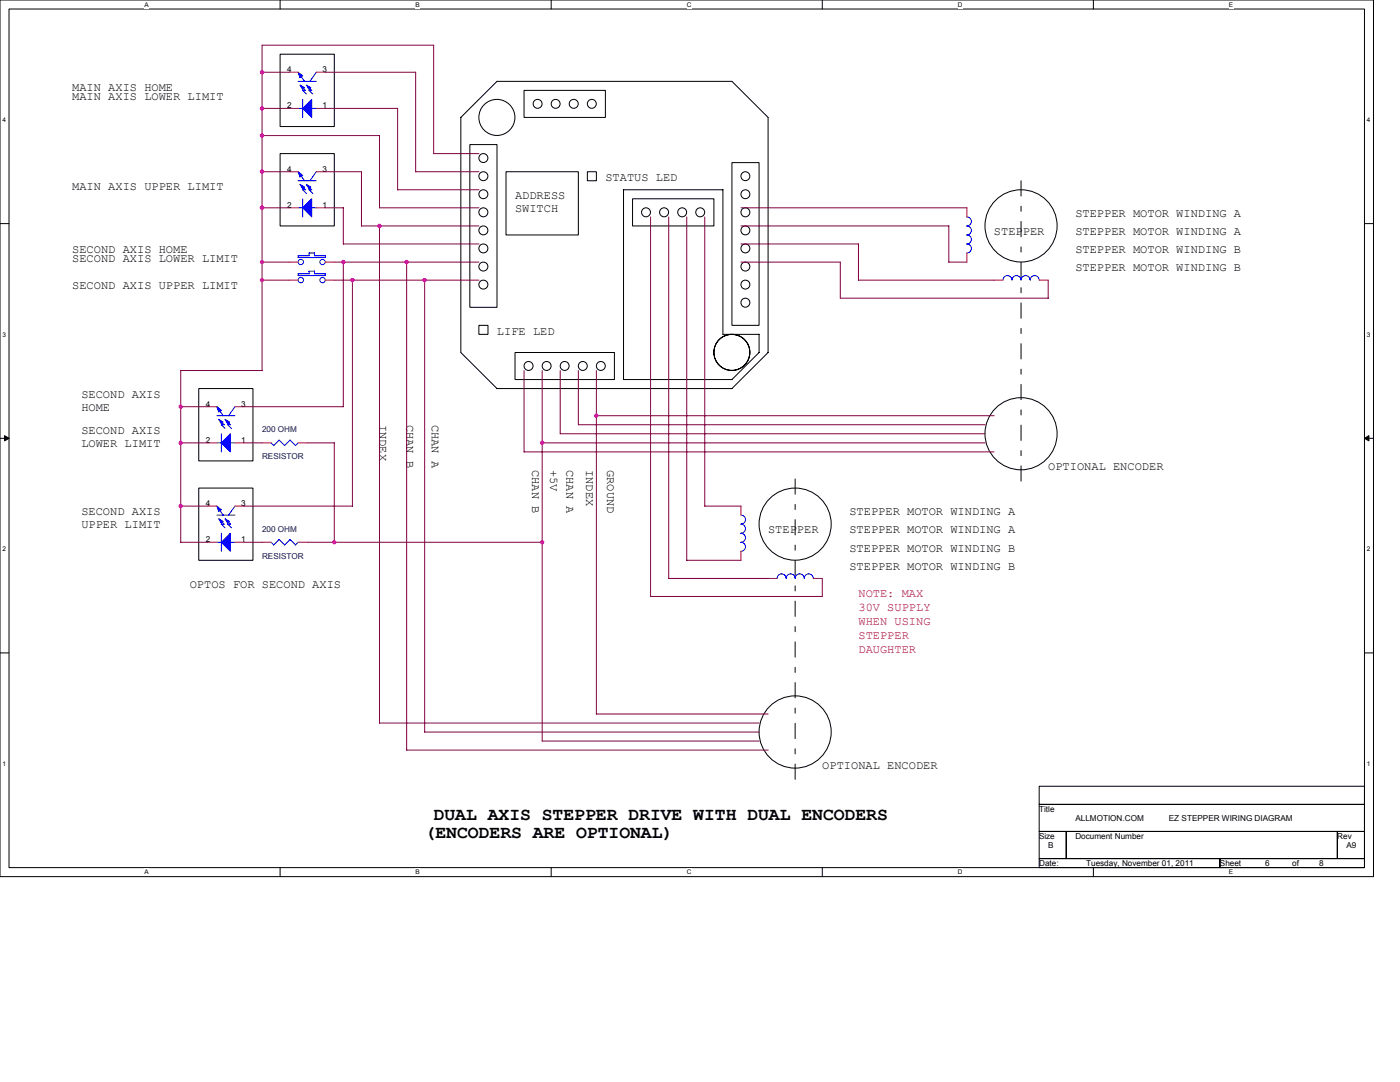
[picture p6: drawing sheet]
<svg xmlns="http://www.w3.org/2000/svg" width="279mm" height="216mm" viewBox="0 0 279 216" stroke-linecap="round" stroke-linejoin="round" font-family="sans-serif">
<path d="M0 0h274.1v174.9h-274.1zM1.8 1.8h270.5v171.3h-270.5z" fill="none" stroke="#000" stroke-width=".2"/>
<g fill="#fff">
<path d="M28.9 .2h.8v1.4h-.8z"/>
<path d="M28.9 173.3h.8v1.5h-.8z"/>
</g>
<path d="M55.9 0v1.8M55.9 173.1v1.8" fill="none" stroke="#000" stroke-width=".2"/>
<g fill="#fff">
<path d="M83 .2h.8v1.4h-.8z"/>
<path d="M83 173.3h.8v1.5h-.8z"/>
</g>
<path d="M110 0v1.8M110 173.1v1.8" fill="none" stroke="#000" stroke-width=".2"/>
<g fill="#fff">
<path d="M137.1 .2h.9v1.4h-.9z"/>
<path d="M137.1 173.3h.9v1.5h-.9z"/>
</g>
<path d="M164.1 0v1.8M164.1 173.1v1.8" fill="none" stroke="#000" stroke-width=".2"/>
<g fill="#fff">
<path d="M191.2 .2h.9v1.4h-.9z"/>
<path d="M191.2 173.3h.9v1.5h-.9z"/>
</g>
<path d="M218.2 0v1.8M218.2 173.1v1.8" fill="none" stroke="#000" stroke-width=".2"/>
<g fill="#fff">
<path d="M245.3 .2h.8v1.4h-.8z"/>
<path d="M245.3 173.3h.8v1.5h-.8z"/>
<path d="M.5 23.2h.7v1.4h-.7z"/>
<path d="M272.8 23.2h.7v1.4h-.7z"/>
<path d="M.5 66h.7v1.5h-.7z"/>
<path d="M272.8 66h.7v1.5h-.7z"/>
</g>
<path d="M0 44.6h1.8M272.3 44.6h1.8" fill="none" stroke="#000" stroke-width=".2"/>
<g fill="#fff">
<path d="M.5 108.9h.7v1.4h-.7z"/>
<path d="M272.8 108.9h.7v1.4h-.7z"/>
</g>
<path d="M0 87.5h1.8M272.3 87.5h1.8" fill="none" stroke="#000" stroke-width=".2"/>
<path d="M.9 86.9l.9 .6-.9 .5zM272.3 87.5l.9-.6v1.1z" fill="#000" stroke="#000" stroke-width=".2"/>
<g fill="#fff">
<path d="M.5 151.7h.7v1.4h-.7z"/>
<path d="M272.8 151.7h.7v1.4h-.7z"/>
</g>
<g fill="none" stroke="#000" stroke-width=".2">
<path d="M55.9 10.8h10.8v14.5h-10.8zM104.6 18h16.2v5.4h-16.2zM55.9 30.6h10.8v14.5h-10.8zM92 23.4l7.2-7.2h46.9l7.2 7.3M92 23.4v46.9l7.2 7.3 46.9-.1M93.8 28.9h5.4v32.4h-5.4zM101 34.3h14.4v12.6h-14.4zM117.2 34.3h1.8v1.8h-1.8zM126.2 39.7h16.3v5.4h-16.3zM146.1 32.4h5.4v32.5h-5.4zM153.3 23.4v46.9l-7.3 7.3M39.7 77.5h10.8v14.5h-10.8z"/>
<path d="M95.6 64.9h1.8v1.8h-1.8zM102.8 70.3h19.8v5.4h-19.8zM144.3 66.7h7.2v3.6M144.3 66.7v-28.9l-19.9 .1v37.8h21.7l5.4-5.4M39.7 97.4h10.8v14.4h-10.8zM0 130.3h1.8M272.3 130.3h1.8M207.4 156.9h64.9v3.6h-64.9zM207.4 160.5h64.9v5.4h-64.9zM207.4 165.9h5.4v5.4h-5.4zM207.4 171.3h36.1v1.8h-36.1zM212.8 165.9h54.1v5.4h-54.1z"/>
<path d="M243.5 171.3h28.8v1.8h-28.8zM266.9 165.9h5.4v5.4h-5.4z"/>
<circle cx="96.5" cy="31.5" r=".9"/>
<circle cx="96.5" cy="35.2" r=".9"/>
<circle cx="96.5" cy="38.8" r=".9"/>
<circle cx="99.2" cy="23.4" r="3.6"/>
<circle cx="107.3" cy="20.7" r=".89"/>
<circle cx="110.9" cy="20.7" r=".89"/>
<circle cx="114.5" cy="20.7" r=".9"/>
<circle cx="118.1" cy="20.7" r=".89"/>
<circle cx="148.8" cy="35.2" r=".89"/>
<circle cx="148.8" cy="38.8" r=".89"/>
<circle cx="96.5" cy="42.4" r=".9"/>
<circle cx="96.5" cy="53.2" r=".9"/>
<circle cx="96.5" cy="56.8" r=".9"/>
<circle cx="96.5" cy="46" r=".9"/>
<circle cx="96.5" cy="49.6" r=".9"/>
<circle cx="128.9" cy="42.4" r=".89"/>
<circle cx="132.5" cy="42.4" r=".9"/>
<circle cx="136.1" cy="42.4" r=".89"/>
<circle cx="139.7" cy="42.4" r=".89"/>
<circle cx="148.8" cy="42.4" r=".89"/>
<circle cx="148.8" cy="53.2" r=".89"/>
<circle cx="148.8" cy="56.8" r=".89"/>
<circle cx="148.8" cy="49.6" r=".89"/>
<circle cx="148.8" cy="46" r=".89"/>
<circle cx="203.8" cy="45.1" r="7.2"/>
<circle cx="105.5" cy="73" r=".9"/>
<circle cx="109.1" cy="73" r=".89"/>
<circle cx="112.7" cy="73" r=".89"/>
<circle cx="116.3" cy="73" r=".89"/>
<circle cx="119.9" cy="73" r=".89"/>
<circle cx="146.1" cy="70.3" r="3.6"/>
<circle cx="148.8" cy="60.4" r=".89"/>
<circle cx="203.8" cy="86.5" r="7.2"/>
<circle cx="158.7" cy="104.6" r="7.2"/>
<circle cx="158.7" cy="146.1" r="7.2"/>
</g>
<path d="M203.8 36.1v61.3M158.7 95.6v61.3" fill="none" stroke="#000" stroke-width=".2" stroke-dasharray="3 2 1 2"/>
<g fill="none" stroke="#00f" stroke-width=".2">
<path d="M59.5 16.2h3.6M59.5 14.4l1.3 1.9M60.2 17.3l.8 .8M60.4 18h.6M60.4 19.8v3.7M60.4 18l.8 .8M61.5 17.3l.7 .8M62.2 18h-.5l.7 .8M63.1 14.4l-1.3 1.8M59.5 36.1h3.6M59.5 34.3l1.3 1.8M59.5 21.6h.9"/>
<path d="M60.2 37.1l.8 .8h-.6M60.4 39.7v3.6M60.4 37.9l.8 .7M61.5 37.1l.7 .8h-.5l.7 .7M62.2 21.6h.9M63.1 34.2l-1.3 1.9M59.5 54.6l2.2 .1v-.6h1.1v.5M59.5 41.5h.9M59.5 51v.4h5.4M59.5 54.6v.4h5.4M62.2 41.5h.9M62.7 54.6h2.2v.4"/>
<path d="M62.7 51h2.2M62.8 50.5h-1.1v.5h-2.2M62.8 50.5v.5M64.9 51v.4M192.9 43.3a.9 .9 0 0 1 1 .9 .9 .9 0 0 1-1 .9 .9 .9 0 0 1 1 .9 .9 .9 0 0 1-1 .9 .9 .9 0 0 1 1 .9 .9 .9 0 0 1-1 .9 .9 .9 0 0 1 1 .9 .9 .9 0 0 1-1 .9M200.2 55.9a.9 .9 0 0 1 .9-.9 .9 .9 0 0 1 .9 .9 .9 .9 0 0 1 .9-.9 .9 .9 0 0 1 .9 .9 .91 .91 0 0 1 .9-.9 .91 .91 0 0 1 .9 .9 .9 .9 0 0 1 .9-.9 .9 .9 0 0 1 .9 .9M43.3 83h3.6M43.3 81.2l1.3 1.8M43.3 88.4h.9M44 84l.7 .8M44.2 86.6v3.6M44.7 84.8h-.5l.7 .7"/>
<path d="M45.3 84l.7 .8M45.4 84.8h.6M45.4 84.8l.8 .7M46 88.4h.9M46.9 81.1l-1.3 1.9M55.7 87.8l1.1 1.1M55.7 87.8l-1.1 1.1-.5-.6M59.5 88.4l-.6 .5-1-1.1-1.1 1.1M43.3 102.8h3.6M43.3 101l1.3 1.8M43.3 108.2h.9M44 103.9l.7 .7"/>
<path d="M44.2 106.4v3.6M44.7 104.6h-.5l.7 .7M45.3 103.9l.7 .7M45.4 104.6h.6M45.4 104.6l.8 .7M46 108.2h.9M46.9 101l-1.3 1.8M54.1 108.2l.5 .5M55.7 107.6l1.1 1.1M55.7 107.7l-1.1 1.1M57.9 107.6l1.1 1.1M57.9 107.7l-1.1 1.1"/>
<path d="M59.5 108.2l-.6 .6M147.8 102.8a.9 .9 0 0 1 1 .9 .9 .9 0 0 1-1 .9 .91 .91 0 0 1 1 .9 .91 .91 0 0 1-1 .9 .9 .9 0 0 1 1 .9 .9 .9 0 0 1-1 .9 .9 .9 0 0 1 1 .9 .9 .9 0 0 1-1 .9M155.1 115.4a.9 .9 0 0 1 .9-.9 .9 .9 0 0 1 .9 .9 .9 .9 0 0 1 .9-.9 .9 .9 0 0 1 .9 .9 .91 .91 0 0 1 .9-.9 .91 .91 0 0 1 .9 .9 .9 .9 0 0 1 .9-.9 .9 .9 0 0 1 .9 .9"/>
<circle cx="60" cy="55.9" r=".54"/>
<circle cx="60" cy="52.3" r=".54"/>
<circle cx="64.4" cy="55.9" r=".53"/>
<circle cx="64.4" cy="52.3" r=".53"/>
</g>
<g fill="none" stroke="#f00" stroke-width=".2">
<path d="M57.7 14.4h1.8M63.1 14.4h1.8M57.7 34.3h1.8M57.7 21.6h1.8M63.1 34.3h1.8M63.1 21.6h1.8M57.7 41.5h1.8M57.7 52.3h1.8M57.7 55.9h1.8M63.1 41.5h1.8M64.9 52.3h1.8M64.9 55.9h1.8"/>
<path d="M193 41.5v1.8M193 50.5v1.8M198.4 55.9h1.8M207.4 55.9h1.8M41.5 88.4h1.8M41.5 81.2h1.8M46.9 88.4h1.8M46.9 81.2h1.8M52.3 88.4h1.8M59.5 88.4h1.8M41.5 108.2h1.8M41.5 101h1.8"/>
<path d="M46.9 108.2h1.8M46.9 101h1.8M52.3 108.2h1.8M59.5 108.2h1.8M147.9 101v1.8M147.9 110v1.8M153.3 115.4h1.8M162.3 115.4h1.8"/>
</g>
<g fill="#00f" stroke="#00f" stroke-width=".2">
<path d="M62.2 39.7v3.6l-1.8-1.8z" fill-rule="evenodd"/>
<path d="M59.5 34.3l.9 .7-.5 .3z" fill-rule="evenodd"/>
<path d="M59.9 36.8l.9 .5-.4 .4z" fill-rule="evenodd"/>
<path d="M61.1 36.8l.9 .5-.3 .4z" fill-rule="evenodd"/>
<path d="M46 106.4v3.6l-1.8-1.8z" fill-rule="evenodd"/>
<path d="M43.3 101l.9 .7-.6 .4z" fill-rule="evenodd"/>
<path d="M43.6 103.5l.9 .6-.3 .3z" fill-rule="evenodd"/>
<path d="M44.9 103.5l.9 .6-.4 .3z" fill-rule="evenodd"/>
<path d="M62.2 19.8v3.6l-1.8-1.8z" fill-rule="evenodd"/>
<path d="M59.5 14.4l.9 .7-.5 .4z" fill-rule="evenodd"/>
<path d="M59.9 17l.9 .5-.4 .3z" fill-rule="evenodd"/>
<path d="M61.1 17l.9 .5-.3 .3z" fill-rule="evenodd"/>
<path d="M46 86.6v3.6l-1.8-1.8z" fill-rule="evenodd"/>
<path d="M43.3 81.2l.9 .7-.6 .3z" fill-rule="evenodd"/>
<path d="M43.6 83.7l.9 .5-.3 .4z" fill-rule="evenodd"/>
<path d="M44.9 83.7l.9 .5-.4 .4z" fill-rule="evenodd"/>
</g>
<g fill="none" stroke="#800040" stroke-width=".2">
<path d="M52.3 14.4h5.4M64.9 14.4h18.1v19.9h12.6M52.3 34.3h5.4M52.3 21.6h5.4M52.3 27.1h23.4v14.4M64.9 34.3h7.2v10.8h23.5M64.9 21.6h14.5M79.4 21.6v16.3h16.2M86.6 30.7v-21.7h-34.3v65M86.6 30.6h9M52.3 52.3h5.4M52.3 41.5h5.4"/>
<path d="M52.3 55.9h5.4M64.9 41.5h3.6M66.7 52.3h28.9M66.7 55.9h28.9M68.5 41.5v7.2h27.1M68.5 52.3v28.9M70.3 55.9l.1 45.1h-21.7M75.7 41.5h19.9M75.7 45.1v99.2h75.8M81.2 52.3v97.4h72.1M84.8 55.9v90.2h66.7M129.8 43.3v75.7h34.3"/>
<path d="M133.5 43.3v72.1M137.1 43.3v68.5h10.8M140.7 43.3v57.7h7.2M147.9 48.7h23.4v7.2M147.9 45.1h41.5M147.9 52.3h19.8M147.9 41.5h45.1M167.7 52.3v7.2h41.5v-3.6M171.3 55.9h27.1M189.4 52.3h3.6M189.4 45.1v7.2M52.3 73.9h-16.2v34.3h5.4"/>
<path d="M104.6 73.9v16.3M108.2 73.9v74h43.3M111.8 73.9v12.7h84.8M115.4 73.9v10.9h81.2M119 73.9v68.6h34.3M36.1 88.4h5.4M36.1 81.2h5.4M48.7 88.4h3.6M48.7 81.2h19.8M61.3 88.4h5.4M66.7 88.4v19.8M104.6 90.2h93.8"/>
<path d="M108.2 88.4h88.4M119 83h79.4M36.1 101h5.4M48.7 108.2h3.6M61.3 108.2h46.9M133.5 115.4h19.8M164.1 115.4v3.6"/>
</g>
<g fill="#f0f" stroke="#f0f" stroke-width=".2">
<circle cx="52.3" cy="21.6" r=".35"/>
<circle cx="52.3" cy="41.5" r=".35"/>
<circle cx="119" cy="82.9" r=".35"/>
<circle cx="52.3" cy="52.3" r=".35"/>
<circle cx="52.3" cy="14.4" r=".35"/>
<circle cx="52.3" cy="27" r=".35"/>
<circle cx="52.3" cy="34.3" r=".35"/>
<circle cx="81.1" cy="52.3" r=".35"/>
<circle cx="108.2" cy="88.4" r=".35"/>
<circle cx="108.2" cy="108.2" r=".35"/>
<circle cx="68.5" cy="52.3" r=".35"/>
<circle cx="75.7" cy="45.1" r=".35"/>
<circle cx="84.7" cy="55.9" r=".35"/>
<circle cx="36.1" cy="101" r=".35"/>
<circle cx="36.1" cy="88.4" r=".35"/>
<circle cx="36.1" cy="81.1" r=".35"/>
<circle cx="52.3" cy="55.9" r=".35"/>
<circle cx="70.3" cy="55.9" r=".35"/>
<circle cx="66.7" cy="108.2" r=".35"/>
</g>
<g font-size="3.6">
<text x="84.8" y="167.1">(ENCODERS ARE OPTIONAL)</text>
<text x="86.6" y="163.5">DUAL AXIS STEPPER DRIVE WITH DUAL ENCODERS</text>
</g>
<g font-size="2.3">
<text x="14.4" y="18.1">MAIN AXIS HOME</text>
<text x="14.4" y="19.9">MAIN AXIS LOWER LIMIT</text>
<text x="14.4" y="37.9">MAIN AXIS UPPER LIMIT</text>
<text x="102.8" y="39.7">ADDRESS</text>
<text x="120.8" y="36.1">STATUS LED</text>
<text x="102.8" y="42.3">SWITCH</text>
<text x="198.4" y="46.9">STEPPER</text>
<text x="214.6" y="43.3">STEPPER MOTOR WINDING A</text>
<text x="214.6" y="46.9">STEPPER MOTOR WINDING A</text>
<text x="14.4" y="50.5">SECOND AXIS HOME</text>
<text x="14.4" y="52.3">SECOND AXIS LOWER LIMIT</text>
<text x="214.6" y="50.5">STEPPER MOTOR WINDING B</text>
<text x="14.4" y="57.8">SECOND AXIS UPPER LIMIT</text>
<text x="214.6" y="54.2">STEPPER MOTOR WINDING B</text>
<text x="99.2" y="66.8">LIFE LED</text>
<text x="16.2" y="79.4">SECOND AXIS</text>
<text x="16.2" y="82">HOME</text>
<text x="16.2" y="86.6">SECOND AXIS</text>
<text x="16.2" y="89.2">LOWER LIMIT</text>
<text x="75.7" y="84.8" transform="rotate(90 75.7 84.8)">INDEX</text>
<text x="81.1" y="84.8" transform="rotate(90 81.1 84.8)">CHAN B</text>
<text x="86.2" y="84.8" transform="rotate(90 86.2 84.8)">CHAN A</text>
<text x="106.2" y="93.8" transform="rotate(90 106.2 93.8)">CHAN B</text>
<text x="109.8" y="93.8" transform="rotate(90 109.8 93.8)">+5V</text>
<text x="113.1" y="93.8" transform="rotate(90 113.1 93.8)">CHAN A</text>
<text x="117" y="93.8" transform="rotate(90 117 93.8)">INDEX</text>
<text x="121.2" y="93.8" transform="rotate(90 121.2 93.8)">GROUND</text>
<text x="209.2" y="93.8">OPTIONAL ENCODER</text>
<text x="16.2" y="102.8">SECOND AXIS</text>
<text x="16.2" y="105.4">UPPER LIMIT</text>
<text x="153.3" y="106.4">STEPPER</text>
<text x="169.5" y="102.8">STEPPER MOTOR WINDING A</text>
<text x="169.5" y="106.4">STEPPER MOTOR WINDING A</text>
<text x="169.5" y="110.1">STEPPER MOTOR WINDING B</text>
<text x="169.5" y="113.7">STEPPER MOTOR WINDING B</text>
<text x="37.9" y="117.3">OPTOS FOR SECOND AXIS</text>
<text x="164.1" y="153.4">OPTIONAL ENCODER</text>
</g>
<g font-size="2.3" fill="#f00">
<text x="171.3" y="119.1">NOTE: MAX</text>
<text x="171.3" y="121.9">30V SUPPLY</text>
<text x="171.3" y="124.7">WHEN USING</text>
<text x="171.3" y="127.5">STEPPER</text>
<text x="171.3" y="130.3">DAUGHTER</text>
</g>
<g font-size="1.6">
<text x="57.3" y="14.4">4</text>
<text x="64.4" y="14.4">3</text>
<text x="57.3" y="21.6">2</text>
<text x="64.4" y="21.6">1</text>
<text x="57.3" y="34.2">4</text>
<text x="64.4" y="34.2">3</text>
<text x="57.3" y="41.4">2</text>
<text x="64.4" y="41.4">1</text>
<text x="41.1" y="81.1">4</text>
<text x="48.2" y="81.1">3</text>
<text x="41.1" y="88.3">2</text>
<text x="48.2" y="88.3">1</text>
<text x="41.1" y="101">4</text>
<text x="48.2" y="101">3</text>
<text x="41.1" y="108.2">2</text>
<text x="48.2" y="108.2">1</text>
<text x="207.4" y="162">Title</text>
<text x="207.4" y="167.4">Size</text>
<text x="214.6" y="167.4">Document Number</text>
<text x="214.6" y="163.8">ALLMOTION.COM</text>
<text x="233.3" y="163.8">EZ STEPPER WIRING DIAGRAM</text>
<text x="266.9" y="167.4">Rev</text>
<text x="207.4" y="172.8">Date:</text>
<text x="209.2" y="169.2">B</text>
<text x="216.8" y="172.8">Tuesday, November 01, 2011</text>
<text x="243.5" y="172.8">Sheet</text>
<text x="252.5" y="172.8">6</text>
<text x="257.9" y="172.8">of</text>
<text x="263.3" y="172.8">8</text>
<text x="268.7" y="169.2">A9</text>
</g>
<g font-size="1.6" fill="#000080">
<text x="52.3" y="86.2">200 OHM</text>
<text x="52.3" y="91.7">RESISTOR</text>
<text x="52.3" y="106.1">200 OHM</text>
<text x="52.3" y="111.5">RESISTOR</text>
</g>
<g font-size="1.3">
<text x="28.9" y="1.4">A</text>
<text x="83" y="1.4">B</text>
<text x="137.1" y="1.4">C</text>
<text x="191.2" y="1.4">D</text>
<text x="245.3" y="1.4">E</text>
<text x=".5" y="24.4">4</text>
<text x="272.8" y="24.4">4</text>
<text x=".5" y="67.2">3</text>
<text x="272.8" y="67.2">3</text>
<text x=".5" y="110">2</text>
<text x="272.8" y="110">2</text>
<text x=".5" y="152.8">1</text>
<text x="272.8" y="152.8">1</text>
<text x="28.9" y="174.5">A</text>
<text x="83" y="174.5">B</text>
<text x="137.1" y="174.5">C</text>
<text x="191.2" y="174.5">D</text>
<text x="245.3" y="174.5">E</text>
</g>
</svg>
